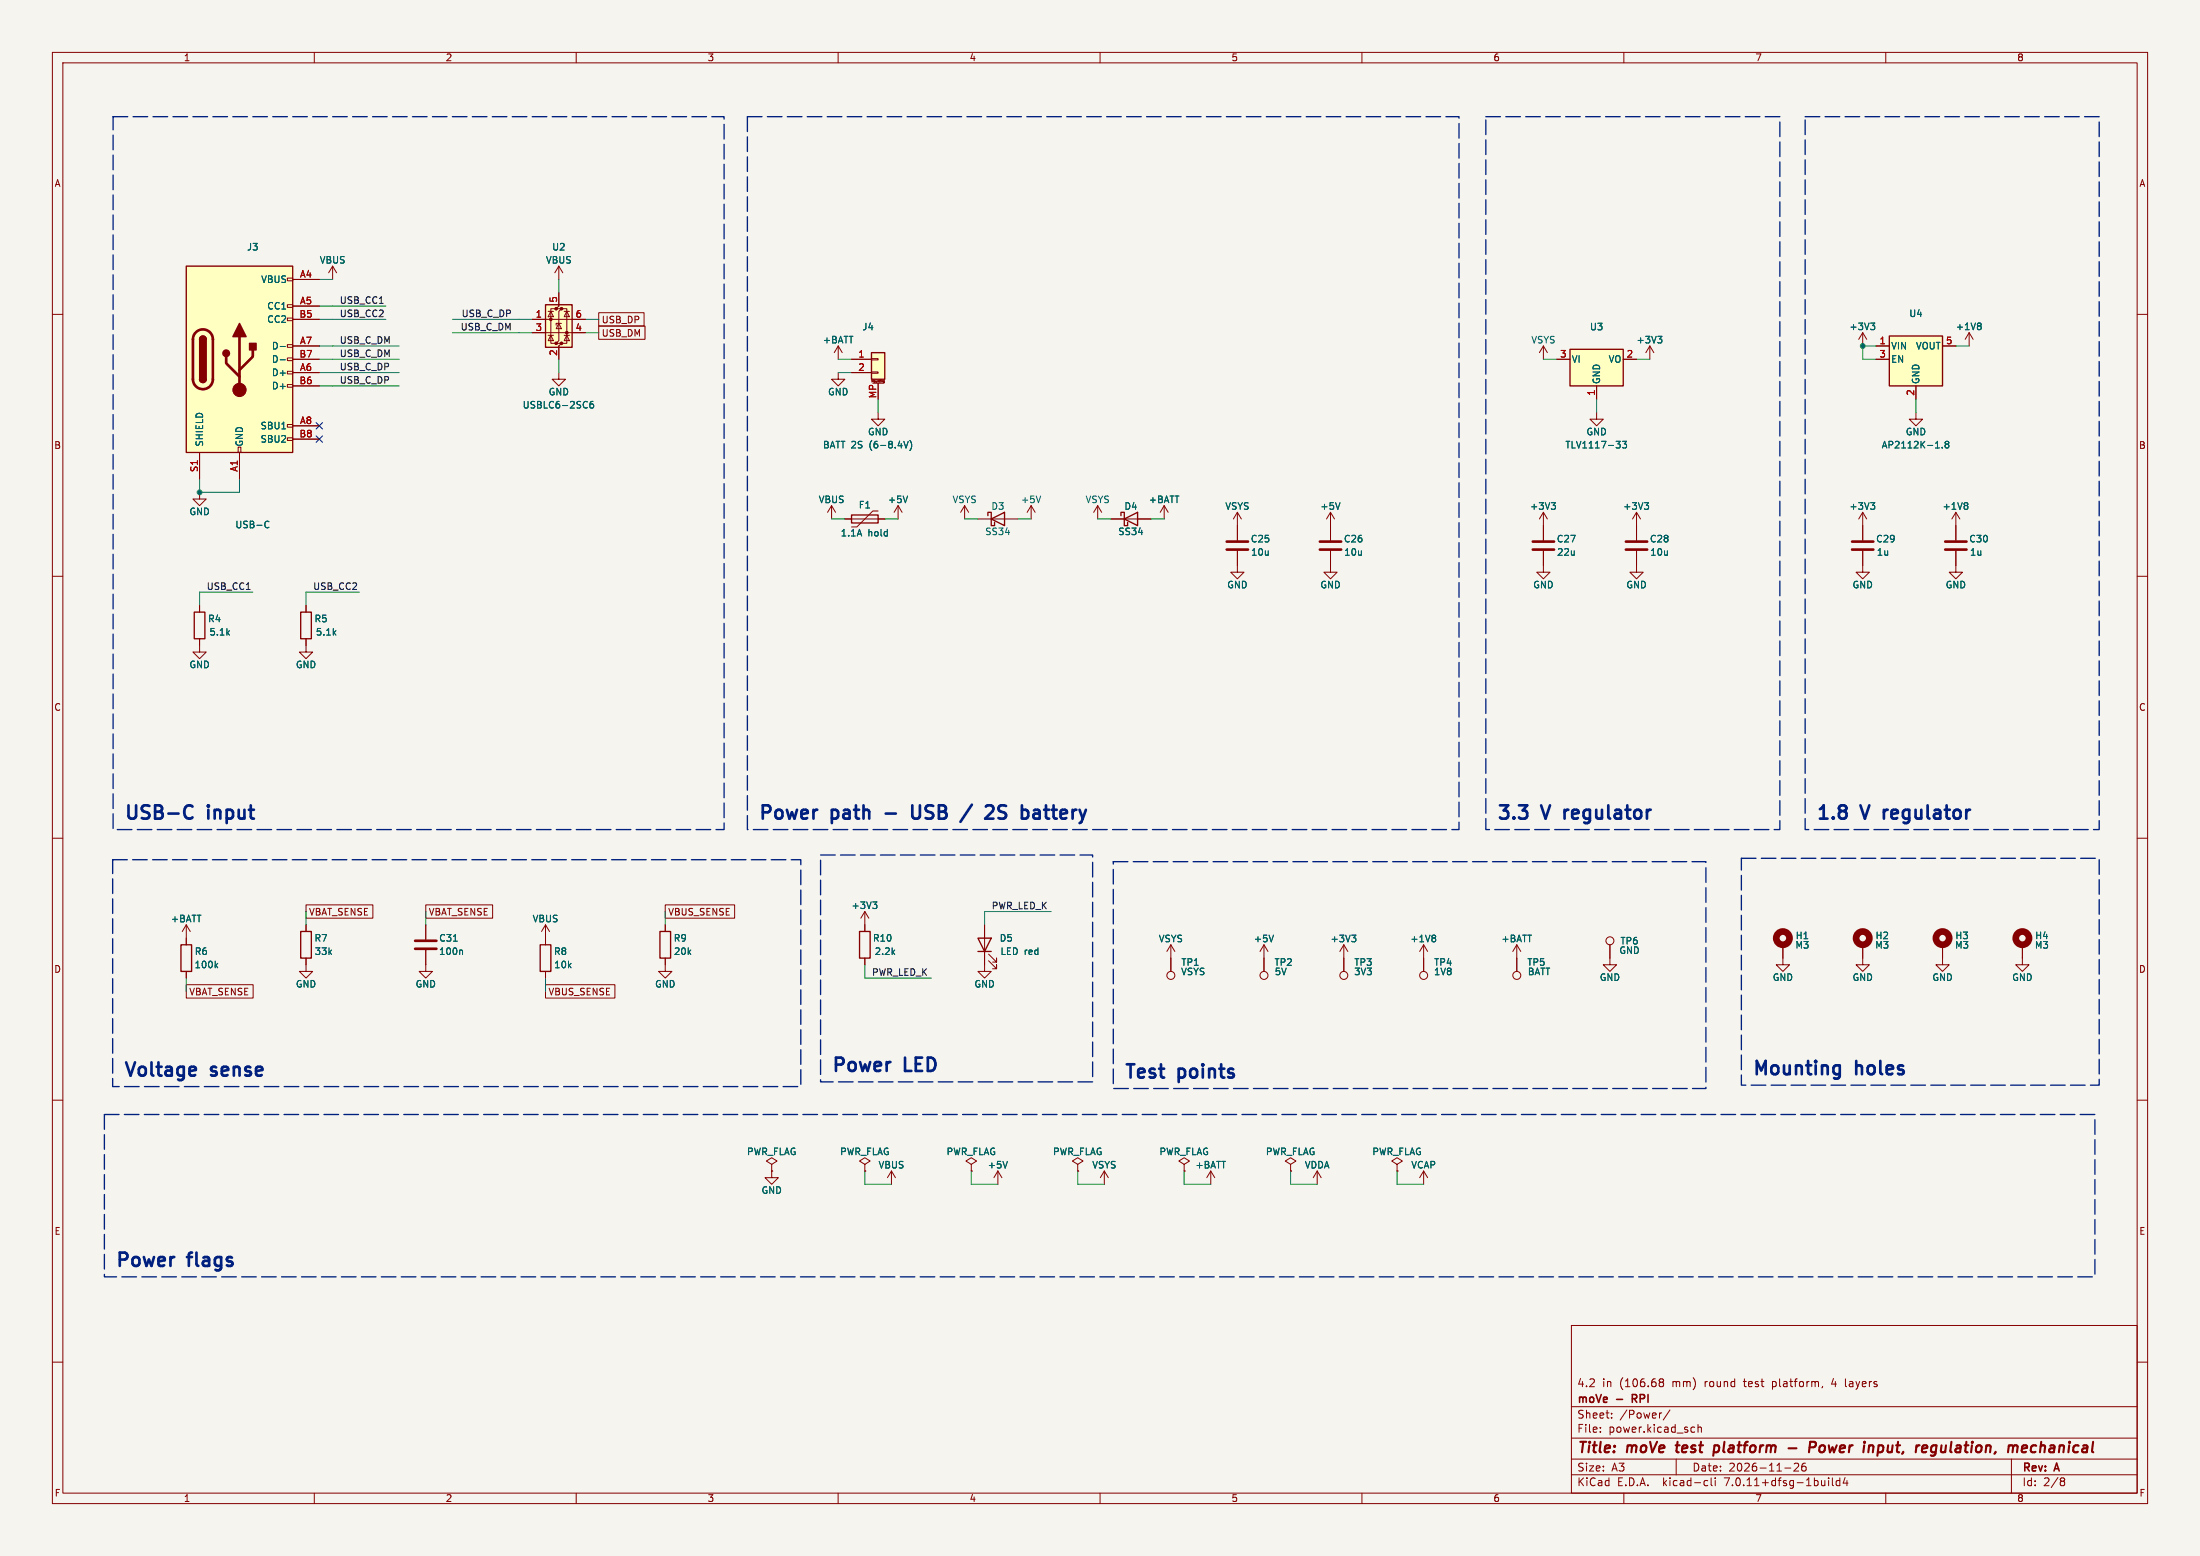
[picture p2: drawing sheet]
<svg xmlns="http://www.w3.org/2000/svg" width="420mm" height="297mm" viewBox="0 0 420 297" stroke-linecap="round" stroke-linejoin="round" font-family="sans-serif">
<path d="M0 0h420v297h-420z" fill="#f5f4ef" stroke="#f5f4ef" stroke-width=".19"/>
<g fill="none" stroke="#840000" stroke-width=".19">
<path d="M10 10h400v277h-400zM12 12h396v273h-396zM60 10v2M110 10v2M160 10v2M210 10v2M260 10v2M310 10v2M360 10v2M10 60h2M54.9 58.2h1v.5h-1zM54.9 53.1h1v.5h-1z"/>
<path d="M55.9 53.3h5.1M55.9 58.4h5.1M63.5 50.8l-.8 1.3M63.5 50.8v2.5M63.5 50.8l.8 1.3M104.6 59.4h1.1M105.2 59.4l.5 1.1h-1.1zM106.2 58.9h-1v6.6h1M106.7 55.9v2.5l-.5 .5h1l-.5 .5v5.6l-.5 .5h1l-.5 .5v2.6M106.7 50.8l-.8 1.3M106.7 50.8v2.5M106.7 50.8l.7 1.3"/>
<path d="M107.2 58.9h1v6.6h-1M107.7 59.4h1M108.2 59.4l.5 1.1h-1zM114.3 59.7h8.7v2.5h-8.7zM408 60h2M54.9 73.4h1v.5h-1zM54.9 70.9h1v.5h-1zM54.9 68.3h1v.5h-1zM54.9 65.8h1v.5h-1zM54.9 60.7h1v.5h-1zM55.9 68.6h5.1M55.9 66h5.1"/>
<path d="M55.9 71.1h5.1M55.9 61h5.1M55.9 73.7h5.1M101.6 63.5h10.2M101.6 61h10.2M104.6 64h1.1M105.2 64l.5 1h-1.1zM106.7 61.7l.5 1h-1zM106.7 71.1v1.3h1.2l-1.2 1.3-1.3-1.3h1.3M107.2 61.7h-1v.4M107.7 64h1M108.2 64l.5 1h-1z"/>
<path d="M114.3 62.2h8.8v2.6h-8.8zM160 71.1v1.3h1.3l-1.3 1.3-1.3-1.3h1.3M160 66l-.7 1.3M160 66v2.6M160 66l.8 1.3M162.6 68.6h3.8M162.6 71.1h3.8M166.4 71h1.2v.2h-1.2zM166.4 68.5h1.2v.2h-1.2zM166.6 73.2h2.1M167.6 78.7v1.3h1.3l-1.3 1.3-1.2-1.3h1.2M167.6 73.2v3"/>
<path d="M168.7 72.9h.1M168.8 72.7h-.1M168.8 72.7h.1M168.8 73l-.1 .1M168.8 72.7v.3M168.8 73h.1M168.8 72.9h.1M294.6 66v2.6M294.6 66l-.7 1.3M294.6 66l.8 1.3M297.2 68.6h2.5M304.8 78.7v1.3h1.3l-1.3 1.3-1.3-1.3h1.3"/>
<path d="M304.8 73.7v2.5M309.9 68.6h2.5M315 66l-.8 1.3M315 66v2.6M315 66l.7 1.3M355.6 63.5v2.5M355.6 63.5l-.8 1.3M355.6 63.5l.8 1.3M358.1 68.6h2.6M358.1 66h2.6M365.8 78.7v1.3h1.2l-1.2 1.3-1.3-1.3h1.3M365.8 73.7v2.5"/>
<path d="M370.8 66h2.6M375.9 63.5l-.7 1.3M375.9 63.5v2.5M375.9 63.5l.8 1.3M38.1 94v1.3h1.3l-1.3 1.2-1.3-1.2h1.3M38.1 86.4v5M45.5 85.3h.5v1.1h-.5zM45.7 86.4v5M54.9 83.6h1v.5h-1zM54.9 81h1v.5h-1zM55.9 81.3h5.1M55.9 83.8h5.1"/>
<path d="M158.7 96.5l-.7 1.3M158.7 96.5v2.6M158.7 96.5l.8 1.3M161.3 99.1h7.6M167.6 97.5h-1l-3 3.1h-1M171.4 96.5l-.7 1.3M171.4 96.5v2.6M171.4 96.5l.8 1.3M184.1 96.5l-.7 1.3M184.1 96.5v2.6M184.1 96.5l.8 1.3M186.7 99.1h7.6"/>
<path d="M196.8 96.5l-.7 1.3M196.8 96.5v2.6M196.8 96.5l.8 1.3M209.5 96.5l-.7 1.3M209.5 96.5v2.6M209.5 96.5l.8 1.3M212.1 99.1h7.6M222.2 96.5l-.7 1.3M222.2 96.5v2.6M222.2 96.5l.8 1.3M236.2 97.8v5.3M236.2 97.8l-.7 1.3"/>
<path d="M236.2 97.8l.8 1.3M254 97.8v5.3M254 97.8l-.8 1.3M254 97.8l.8 1.3M294.6 97.8l-.7 1.3M294.6 97.8v5.3M294.6 97.8l.8 1.3M312.4 97.8l-.7 1.3M312.4 97.8v5.3M312.4 97.8l.8 1.3M355.6 97.8v5.3M355.6 97.8l-.8 1.3"/>
<path d="M355.6 97.8l.8 1.3M373.4 97.8l-.8 1.3M373.4 97.8v5.3M373.4 97.8l.7 1.3M10 110h2M38.1 115.6v1.2M58.4 115.6v1.2M236.2 105.2v4h1.3l-1.3 1.3-1.3-1.3h1.3M254 105.2v4h1.3l-1.3 1.3-1.3-1.3h1.3M294.6 105.2v4h1.3l-1.3 1.3-1.2-1.3h1.2M312.4 105.2v4h1.3l-1.3 1.3-1.3-1.3h1.3M355.6 105.2v4h1.3l-1.3 1.3-1.3-1.3h1.3"/>
<path d="M373.4 105.2v4h1.2l-1.2 1.3-1.3-1.3h1.3M408 110h2M38.1 121.9v2.6h1.3l-1.3 1.2-1.3-1.2h1.3M58.4 121.9v2.6h1.3l-1.3 1.2-1.3-1.2h1.3M10 160h2M408 160h2M35.6 176.5v3.8M35.6 176.5l-.8 1.3M35.6 176.5l.7 1.3M58.4 172.7h12.8v2.6h-12.8zM58.4 176.5v1.3M81.3 172.7h12.7v2.6h-12.7z"/>
<path d="M81.3 176.5v2.8M104.1 176.5l-.7 1.3M104.1 176.5v3.8M104.1 176.5l.8 1.3M127 172.7h13.2v2.6h-13.2zM127 176.5v1.3M165.1 174v3.8M165.1 174l-.8 1.3M165.1 174l.8 1.3M188 176.5v8.9h1.2l-1.2 1.3-1.3-1.3h1.3M35.6 188h12.7v2.5h-12.7zM35.6 185.4v1.3"/>
<path d="M58.4 182.9v2.5h1.3l-1.3 1.3-1.3-1.3h1.3M81.3 181.4v4h1.2l-1.2 1.3-1.3-1.3h1.3M104.1 188h13.3v2.5h-13.3zM104.1 185.4v1.3M127 182.9v2.5h1.3l-1.3 1.3-1.3-1.3h1.3M165.1 182.9v1.3M188.7 183.4l1.5 1.5v-.7v.7h-.7M188.7 182.1l1.5 1.5v-.7v.7h-.7M223.5 180.3l-.7 1.3M223.5 180.3v5.1M223.5 180.3l.8 1.3M241.3 180.3v5.1"/>
<path d="M241.3 180.3l-.8 1.3M241.3 180.3l.8 1.3M256.5 180.3l-.7 1.3M256.5 180.3v5.1M256.5 180.3l.8 1.3M271.8 180.3v5.1M271.8 180.3l-.8 1.3M271.8 180.3l.7 1.3M289.6 180.3l-.8 1.3M289.6 180.3v5.1M289.6 180.3l.7 1.3M307.3 180.3v3.9h1.3l-1.3 1.2-1.2-1.2h1.2"/>
<path d="M340.4 180.3v3.9h1.2l-1.2 1.2-1.3-1.2h1.3M355.6 180.3v3.9h1.3l-1.3 1.2-1.3-1.2h1.3M370.8 180.3v3.9h1.3l-1.3 1.2-1.2-1.2h1.2M386.1 180.3v3.9h1.2l-1.2 1.2-1.3-1.2h1.3M10 210h2M408 210h2M147.3 222.2l1-.6-1-.6-1 .6 1 .6v1.3M147.3 223.5h.1M147.3 223.5v1.3h1.3l-1.3 1.3-1.3-1.3h1.3M165.1 222.2l1-.6-1-.6-1 .6 1 .6v1.3M165.1 223.5h.1M170.2 223.5l-.8 1.3"/>
<path d="M170.2 223.5v2.6M170.2 223.5l.7 1.3M185.4 222.2l1-.6-1-.6-1 .6 1 .6v1.3M185.4 223.5h.1M190.5 223.5l-.8 1.3M190.5 223.5v2.6M190.5 223.5l.8 1.3M205.7 222.2l1.1-.6-1.1-.6-1 .6 1 .6v1.3M205.7 223.5h.1M210.8 223.5l-.7 1.3M210.8 223.5v2.6M210.8 223.5l.8 1.3"/>
<path d="M226.1 222.2l1-.6-1-.6-1.1 .6 1.1 .6v1.3M226.1 223.5h.1M231.1 223.5l-.7 1.3M231.1 223.5v2.6M231.1 223.5l.8 1.3M246.4 222.2l1-.6-1-.6-1 .6 1 .6v1.3M246.4 223.5h.1M251.5 223.5l-.8 1.3M251.5 223.5v2.6M251.5 223.5l.7 1.3M266.7 222.2l1-.6-1-.6-1 .6 1 .6v1.3M266.7 223.5h.1"/>
<path d="M271.8 223.5l-.8 1.3M271.8 223.5v2.6M271.8 223.5l.7 1.3M10 260h2M300 253h108v32h-108zM408 260h2M300 278.5h108M300 274.5h108M300 268.5h108M305.5 273.2v.2M305.5 272.5v.1M307.7 270.5v.2"/>
<path d="M307.7 269.8v.1M316.9 263.8h.1M316.9 263.3l.4-.1 .2 .1 .1 .2-.3 .3M317 263.8h.3M317 263.8l-.1 .1M317.2 269.7l-.3 .1M317.3 263.8l.3 .3-.1 .4-.2 .2-.4-.1M318.8 269.1l-1.3 1.9M320 278.5v3M323.1 272.4l.4 .1M323.5 273.3l-.4 .1M324.2 272.5l.2-.1 .3 .1 .1 .9"/>
<path d="M324.2 271.9v1.5M342.5 279.4l.6-.1 .2 .1 .1 .3-1 1.1h1M344.7 279.3a.59 .59 0 0 0-.8 .6v.6l.2 .2 .4 .1 .2-.2 .1-.5-.1-.2h-.5l-.3 .2M347.9 264.6l-.1 .3M350 263.1l-.3 1.1h.9M352.3 263.2v1.3l.2 .2M384 278.5v6.5M60 285v2M110 285v2M160 285v2M210 285v2M260 285v2"/>
<path d="M300 281.5h108M310 285v2M325.6 282.6l.4 .1M326 283.5l-.4 .1M326.7 282.1v1.3l.2 .2M327.4 282.1v.1M327.4 282.6v1M340.7 280.2h1.2M349.1 282.1v.1M349.1 282.6v1M349.8 282.1v1.3l.2 .2M351.2 282.7l-.4-.1-.3 .3 .2 .6h.5"/>
<path d="M351.2 282.1v1.5M352.2 282l-.3 1.1h.9M352.6 282.6v1M360 285v2M393.6 282.1h.3l.3 .3-.3 .3M393.6 282.7h.3M393.9 282.7l.2 .2 .1 .4-.3 .3h-.3"/>
<circle cx="307.3" cy="179.6" r=".76"/>
<circle cx="223.5" cy="186.2" r=".76"/>
<circle cx="241.3" cy="186.2" r=".76"/>
<circle cx="256.5" cy="186.2" r=".76"/>
<circle cx="271.8" cy="186.2" r=".76"/>
<circle cx="289.6" cy="186.2" r=".76"/>
</g>
<g fill="none" stroke="#840000" stroke-width=".4">
<path d="M319.9 275.9h.7M320.3 275.2l-.3 1.7 .3 .3M327.2 277.1h.7M327.3 276h.8M327.3 275.9l-.2 2M341.4 276.4h1.6M345.5 276.3h.7a.55 .55 0 0 0 .5-.5 .55 .55 0 0 0-.4-.6h-.7l-.3 2M348.1 275.9a.62 .62 0 0 0-.7 .4v.7l.5 .2M358.5 277.1l.5 .1M358.6 275.9l-.2 2M359.2 275.9l-.6 .1M369.7 276a.66 .66 0 0 0-1 .3l-.1 .5 .2 .3h.7"/>
<path d="M369.7 275.9l-.2 1.6a.6 .6 0 0 1-.9 .3M386 276.5l1-.2-.1-.3-.5-.1-.4 .3v.9h.8M388.5 275.9a.66 .66 0 0 0-.8 .4v.7l.3 .2h.4"/>
</g>
<path d="M311.6 267h.6M312.2 266.2h-.6v1.5" fill="none" stroke="#840000" stroke-width=".3"/>
<g fill="none" stroke="#840000" stroke-width="1.3">
<circle cx="340.4" cy="179.1" r="1.27"/>
<circle cx="355.6" cy="179.1" r="1.27"/>
<circle cx="370.8" cy="179.1" r="1.27"/>
<circle cx="386.1" cy="179.1" r="1.27"/>
</g>
<g fill="none" stroke="#840000" stroke-width=".25">
<path d="M35.6 50.8h20.3v35.6h-20.3zM104.1 58.2h5.1v8.1h-5.1zM38.1 72.4a.64 .64 0 0 0 .6 .6 .64 .64 0 0 0 .7-.6M38.1 64.8a.64 .64 0 0 1 .6-.7 .64 .64 0 0 1 .7 .7M166.4 67.3h2.5v5.1h-2.5zM299.7 66.7h10.2v7h-10.2zM360.7 64.1h10.1v9.6h-10.1zM162.6 98.3h5v1.5h-5zM188.6 98.4v-.6h.6v2.5h.7v-.6M189.2 99.1l2.6-1.3v2.5zM214 98.4v-.6h.6v2.5h.7v-.6M214.6 99.1l2.6-1.3v2.5z"/>
<path d="M37.1 116.8h2v5.1h-2zM57.4 116.8h2v5.1h-2zM57.4 177.8h2v5.1h-2zM126 177.8h2v5.1h-2zM164.1 177.8h2v5.1h-2zM186.7 179.1h2.5l-1.2 2.5zM34.5 180.3h2.1v5.1h-2.1zM103.1 180.3h2.1v5.1h-2.1zM186.7 181.6h2.5"/>
</g>
<g fill="none" stroke="#006464" stroke-width=".19">
<path d="M53.5 66.1h1M53.5 68.7h1M113.2 76.6l-.4 .1a.85 .85 0 0 0 0 1.2l.5-.1v-.5l-.2-.2-.4 .1-.1 .1M316.5 64.2h.8l-.5 .5M317 64.7l.3 .2v.3l-.3 .3M357.1 61.7h.8l-.4 .4M357.7 62.1l.2 .3v.3l-.2 .2M378 61.7l.2 .2-.2 .3 .2 .2v.3l-.2 .2M50.8 99.5l.5 .1M172.5 84.2l.5 1.3 .4-1.3M173.3 94.7l-.5 1.2M173.7 84.1a1.46 1.46 0 0 1 0 1.9"/>
<path d="M198.7 94.7l-.5 1.2M255.8 95.9l-.4 1.3M296.2 95.9h.7l-.4 .5M296.7 96.4l.2 .3v.3l-.2 .2M308.5 84.2h.8l-.4 .5 .3 .1 .1 .5-.2 .2h-.4M309.7 84.2h.8l-.4 .5 .4 .1v.6l-.2 .1-.6-.1M313.9 95.9h.8l-.4 .5M314.5 96.4l.2 .3v.3l-.2 .2M357.1 95.9h.8l-.4 .5M357.7 96.4l.2 .3v.3l-.2 .2M369.5 85.5h.7M370.8 85.4v.1"/>
<path d="M371.6 84.8l-.3-.3 .3-.3 .3 .1 .1 .2-.2 .3M371.6 84.8l-.3 .2 .1 .4 .2 .1 .3-.1 .1-.1v-.3l-.2-.2M371.6 84.8h.2M375.4 95.9l.3 .3-.3 .3 .3 .2v.3l-.3 .2M51.3 100.6l-.5 .1M86.6 179.6h.7M166.6 172.1h.8l-.4 .5M167.2 172.6l.2 .3v.3l-.2 .2M243.1 178.5l-.4 1.3M258.1 178.5h.7l-.4 .5M258.6 179l.2 .2v.3l-.2 .3M273.8 178.5l.3 .2-.3 .3 .3 .3v.2l-.3 .3"/>
<path d="M41.2 184.2l.4 .5M41.6 183.9l-.5 .5M88.1 181.3l.2 .2v.7M192.3 221.7l-.4 1.2"/>
</g>
<g fill="none" stroke="#840000" stroke-width=".51">
<path d="M37.4 63.4a1.9 1.9 0 0 1 2.1-.4 1.9 1.9 0 0 1 1.1 1.8v7.6a1.91 1.91 0 0 1-1.9 1.9 1.91 1.91 0 0 1-1.9-1.9v-7.8l.2-.6zM43.2 68.1v1.2l2.5 2.6M45.7 64.3v10.1M48.3 66.8v1.3l-2.6 2.5M234.2 104.9h4.1M234.2 103.4h4.1M252 104.9h4M252 103.4h4M292.6 104.9h4.1M292.6 103.4h4.1M310.4 104.9h4.1M310.4 103.4h4.1"/>
<path d="M353.6 104.9h4M353.6 103.4h4M371.3 104.9h4.1M371.3 103.4h4.1M79.2 179.6h4.1M79.2 181.1h4.1"/>
</g>
<g fill="#ffffc2" stroke="#ffffc2" stroke-width=".19">
<path d="M299.7 66.7h10.2v7h-10.2z"/>
<path d="M360.7 64.1h10.1v9.6h-10.1z"/>
<path d="M166.4 67.3h2.5v5.1h-2.5z"/>
<path d="M104.1 58.2h5.1v8.1h-5.1z"/>
<path d="M35.6 50.8h20.3v35.6h-20.3z"/>
</g>
<g fill="#840000" stroke="#840000" stroke-width=".19">
<circle cx="105.2" cy="61" r=".25"/>
<circle cx="106.2" cy="65.5" r=".25"/>
<circle cx="106.2" cy="58.9" r=".25"/>
<circle cx="107.2" cy="65.5" r=".25"/>
<circle cx="107.2" cy="58.9" r=".25"/>
<circle cx="108.2" cy="63.5" r=".25"/>
<circle cx="45.7" cy="74.4" r="1.27"/>
</g>
<g fill="#840000" stroke="#840000" stroke-width=".25">
<path d="M38.1 72.4h1.3a.64 .64 0 0 1-.7 .6 .64 .64 0 0 1-.6-.6z"/>
<path d="M38.1 64.8h1.3v7.6h-1.3z"/>
<path d="M38.3 64.3a.64 .64 0 0 1 .7-.1 .64 .64 0 0 1 .4 .6h-1.3z"/>
<path d="M45.7 61.7l1.3 2.6h-2.6z"/>
<path d="M47.6 65.5h1.3v1.3h-1.3z"/>
<circle cx="43.2" cy="67.4" r=".63"/>
</g>
<g fill="none" stroke="#002080" stroke-width=".51">
<path d="M35.7 153.8a.89 .89 0 0 1 1 .2M36.7 156a.89 .89 0 0 1-1 .1M174.2 153.7v2.1l.4 .5 .8-.2M185.5 153.6l-2.1 3.3M189.2 153.7a.69 .69 0 0 1 .3 1.1l-1.4 1.5h1.5M190.6 156.1l1 .2M191.7 153.7h-.6a.62 .62 0 0 0-.5 .6 .62 .62 0 0 0 .5 .6l.5 .1M197.6 154.6h.5l.4 .3v1.4M198.5 156.1l-.9 .2M198.5 155.2l-.9 .1M298.7 154.6v1.7M298.8 154.8l-.1 .2"/>
<path d="M359.6 154.6v1.7M359.8 154.8l-.2 .2"/>
</g>
<path d="M21.6 22.3h116.6v136h-116.6v-136M142.7 22.3h135.8v136h-135.8v-136M283.6 22.3h56.2v136h-56.2v-136M344.6 22.3h56.1v136h-56.1v-136M21.5 164.1h131.4v43.3h-131.4v-43.3M156.6 163.2h52v43.3h-52v-43.3M212.5 164.5h113.2v43.3h-113.2v-43.3M332.4 163.8h68.3v43.3h-68.3v-43.3M19.9 212.7h380v31h-380v-31" fill="none" stroke="#002080" stroke-width=".25" stroke-dasharray="2.8 1"/>
<g fill="none" stroke="#009600" stroke-width=".19">
<path d="M61 58.4h12.7M61 53.3h2.5M106.7 53.3v2.6M61 71.1h15.2M61 66h15.2M61 73.7h15.2M61 68.6h15.2M61 61h12.7M86.4 63.5h15.2M86.4 61h15.2M106.7 68.6v2.5M111.8 63.5h2.5"/>
<path d="M111.8 61h2.5M160 71.1h2.6M160 68.6h2.6M167.6 76.2v2.5M294.6 68.6h2.6M304.8 76.2v2.5M312.4 68.6h2.6M358.1 66h-2.5v2.6h2.5M365.8 76.2v2.5M373.4 66h2.5M38.1 91.4v2.6h7.6v-2.6M158.7 99.1h2.6"/>
<path d="M168.9 99.1h2.5M184.1 99.1h2.6M194.3 99.1h2.5M209.5 99.1h2.6M219.7 99.1h2.5M48.3 113h-10.2v2.6M68.6 113h-10.2v2.6M58.4 174v2.5M81.3 174v2.5M127 174v2.5M200.7 174h-12.7v2.5M35.6 186.7v2.5"/>
<path d="M104.1 186.7v2.5M165.1 184.2v2.5h12.7M165.1 223.5v2.6h5.1M185.4 223.5v2.6h5.1M205.7 223.5v2.6h5.1M226.1 223.5v2.6h5M246.4 223.5v2.6h5.1M266.7 223.5v2.6h5.1"/>
</g>
<path d="M60.4 83.2l1.2 1.2M60.4 80.7l1.2 1.2M61.6 83.2l-1.2 1.2M61.6 80.7l-1.2 1.2" fill="none" stroke="#000084" stroke-width=".19"/>
<g fill="#009600" stroke="#009600" stroke-width=".19">
<circle cx="38.1" cy="94" r=".46"/>
<circle cx="355.6" cy="66" r=".46"/>
</g>
<g font-size="3.5" fill="#002080">
<text x="23.6" y="156.6">USB-C</text>
<text x="39.8" y="156.6">input</text>
<text x="144.7" y="156.6">Power</text>
<text x="158.9" y="156.6">path</text>
<text x="170.2" y="156.6">-</text>
<text x="176.3" y="156.6">USB</text>
<text x="186.8" y="156.6">/</text>
<text x="192.5" y="156.6">2S</text>
<text x="200.2" y="156.6">battery</text>
<text x="285.7" y="156.6">3.3</text>
<text x="294.6" y="156.6">V</text>
<text x="299.8" y="156.6">regulator</text>
<text x="346.6" y="156.6">1.8</text>
<text x="355.6" y="156.6">V</text>
<text x="360.7" y="156.6">regulator</text>
<text x="23.5" y="205.7">Voltage</text>
<text x="40.5" y="205.7">sense</text>
<text x="158.6" y="204.8">Power</text>
<text x="172.8" y="204.8">LED</text>
<text x="214.5" y="206">Test</text>
<text x="225.1" y="206">points</text>
<text x="334.4" y="205.4">Mounting</text>
<text x="354.4" y="205.4">holes</text>
<text x="21.9" y="242">Power</text>
<text x="36.1" y="242">flags</text>
</g>
<g font-size="2.8" fill="#840000">
<text x="301" y="277.9">Title:</text>
<text x="310.6" y="277.9">moVe</text>
<text x="320.9" y="277.9">test</text>
<text x="328.8" y="277.9">platform</text>
<text x="348.6" y="277.9">Power</text>
<text x="359.8" y="277.9">input,</text>
<text x="370.6" y="277.9">regulation,</text>
<text x="389" y="277.9">mechanical</text>
</g>
<g font-size="2.1" fill="#840000">
<text x="301" y="268.2">moVe</text>
<text x="301" y="265">4.2</text>
<text x="305.9" y="265">in</text>
<text x="308.7" y="268.2">-</text>
<text x="309.2" y="265">(106.68</text>
<text x="312.3" y="268.2">RPI</text>
<text x="319.4" y="265">mm)</text>
<text x="325.7" y="265">round</text>
<text x="333.3" y="265">test</text>
<text x="338.9" y="265">platform,</text>
<text x="350.4" y="265">4</text>
<text x="353.1" y="265">layers</text>
<text x="301" y="273.7">File:</text>
<text x="301" y="271">Sheet:</text>
<text x="307.1" y="273.7">power.kicad_sch</text>
<text x="309.2" y="271">/Power/</text>
<text x="301" y="281.1">Size:</text>
<text x="307.6" y="281.1">A3</text>
<text x="323" y="281.1">Date:</text>
<text x="330" y="281.1">2026-11-26</text>
<text x="386" y="281.3">Rev:</text>
<text x="392.4" y="281.3">A</text>
<text x="301" y="283.9">KiCad</text>
<text x="308.7" y="283.9">E.D.A.</text>
<text x="317.6" y="283.9">kicad-cli</text>
<text x="329.5" y="283.9">7.0.11+dfsg-1build4</text>
<text x="386" y="283.9">Id:</text>
<text x="390.1" y="283.9">2/8</text>
</g>
<g font-size="1.8" fill="#840000">
<text x="35" y="11.9">1</text>
<text x="85" y="11.9">2</text>
<text x="135" y="11.9">3</text>
<text x="185" y="11.9">4</text>
<text x="235" y="11.9">5</text>
<text x="285" y="11.9">6</text>
<text x="335" y="11.9">7</text>
<text x="385" y="11.9">8</text>
<text x="10.3" y="35.9">A</text>
<text x="408.3" y="35.9">A</text>
<text x="114.8" y="61.9">USB_DP</text>
<text x="114.8" y="64.5">USB_DM</text>
<text x="10.3" y="85.9">B</text>
<text x="408.2" y="85.9">B</text>
<text x="10.3" y="135.9">C</text>
<text x="408.2" y="135.9">C</text>
<text x="58.9" y="174.9">VBAT_SENSE</text>
<text x="81.8" y="174.9">VBAT_SENSE</text>
<text x="127.5" y="174.9">VBUS_SENSE</text>
<text x="10.3" y="185.9">D</text>
<text x="408.2" y="185.9">D</text>
<text x="36" y="190.2">VBAT_SENSE</text>
<text x="104.6" y="190.2">VBUS_SENSE</text>
<text x="10.3" y="235.9">E</text>
<text x="408.3" y="235.9">E</text>
<text x="10.3" y="285.9">F</text>
<text x="35" y="286.9">1</text>
<text x="85" y="286.9">2</text>
<text x="135" y="286.9">3</text>
<text x="185" y="286.9">4</text>
<text x="235" y="286.9">5</text>
<text x="285" y="286.9">6</text>
<text x="335" y="286.9">7</text>
<text x="385" y="286.9">8</text>
<text x="408.3" y="285.9">F</text>
</g>
<g font-size="1.8" fill="#006464">
<text x="47.1" y="48">J3</text>
<text x="60.9" y="50.5">VBUS</text>
<text x="104.1" y="50.5">VBUS</text>
<text x="105.3" y="48">U2</text>
<text x="49.8" y="54.2">VBUS</text>
<text x="50.9" y="59.3">CC1</text>
<text x="50.9" y="61.8">CC2</text>
<text x="157" y="65.8">+BATT</text>
<text x="164.5" y="63.3">J4</text>
<text x="292.2" y="65.8">VSYS</text>
<text x="303.4" y="63.3">U3</text>
<text x="312.3" y="65.8">+3V3</text>
<text x="353" y="63.2">+3V3</text>
<text x="364.4" y="60.7">U4</text>
<text x="373.3" y="63.2">+1V8</text>
<text x="51.8" y="72">D+</text>
<text x="51.8" y="66.9">D-</text>
<text x="51.8" y="69.4">D-</text>
<text x="300" y="69.4">VI</text>
<text x="307" y="69.4">VO</text>
<text x="360.9" y="66.9">VIN</text>
<text x="360.9" y="69.4">EN</text>
<text x="365.7" y="66.9">VOUT</text>
<text x="51.8" y="74.5">D+</text>
<text x="104.6" y="75.7">GND</text>
<text x="158" y="75.7">GND</text>
<text x="305.7" y="73.4" transform="rotate(-90 305.7 73.4)">GND</text>
<text x="366.6" y="73.4" transform="rotate(-90 366.6 73.4)">GND</text>
<text x="49.6" y="82.1">SBU1</text>
<text x="99.7" y="78.2">USBLC6-2SC6</text>
<text x="165.6" y="83.3">GND</text>
<text x="302.8" y="83.3">GND</text>
<text x="363.7" y="83.3">GND</text>
<text x="39" y="85.3" transform="rotate(-90 39 85.3)">SHIELD</text>
<text x="46.6" y="85.3" transform="rotate(-90 46.6 85.3)">GND</text>
<text x="49.6" y="84.7">SBU2</text>
<text x="157" y="85.8">BATT 2S</text>
<text x="166.1" y="85.8">(6-8.4V)</text>
<text x="298.7" y="85.8">TLV1117-33</text>
<text x="359.1" y="85.8">AP2112K-1.8</text>
<text x="36.1" y="98.5">GND</text>
<text x="44.8" y="101">USB-C</text>
<text x="156.2" y="96.2">VBUS</text>
<text x="163.8" y="97.2">F1</text>
<text x="169.4" y="96.2">+5V</text>
<text x="181.8" y="96.2">VSYS</text>
<text x="189.2" y="97.5">D3</text>
<text x="194.8" y="96.2">+5V</text>
<text x="207.2" y="96.2">VSYS</text>
<text x="214.6" y="97.5">D4</text>
<text x="219.2" y="96.2">+BATT</text>
<text x="233.8" y="97.5">VSYS</text>
<text x="252" y="97.5">+5V</text>
<text x="292" y="97.5">+3V3</text>
<text x="309.8" y="97.5">+3V3</text>
<text x="353" y="97.5">+3V3</text>
<text x="370.7" y="97.5">+1V8</text>
<text x="160.4" y="102.6">1.1A</text>
<text x="165.7" y="102.6">hold</text>
<text x="188" y="102.3">SS34</text>
<text x="213.4" y="102.3">SS34</text>
<text x="238.7" y="103.7">C25</text>
<text x="238.7" y="106.3">10u</text>
<text x="256.5" y="103.7">C26</text>
<text x="256.5" y="106.3">10u</text>
<text x="297.1" y="103.7">C27</text>
<text x="297.2" y="106.3">22u</text>
<text x="314.9" y="103.7">C28</text>
<text x="314.9" y="106.3">10u</text>
<text x="358.1" y="103.7">C29</text>
<text x="358.2" y="106.3">1u</text>
<text x="375.8" y="103.7">C30</text>
<text x="376" y="106.3">1u</text>
<text x="234.2" y="112.5">GND</text>
<text x="252" y="112.5">GND</text>
<text x="292.6" y="112.5">GND</text>
<text x="310.4" y="112.5">GND</text>
<text x="353.6" y="112.5">GND</text>
<text x="371.3" y="112.5">GND</text>
<text x="39.6" y="119">R4</text>
<text x="59.9" y="119">R5</text>
<text x="39.9" y="121.5">5.1k</text>
<text x="60.2" y="121.5">5.1k</text>
<text x="36.1" y="127.7">GND</text>
<text x="56.4" y="127.7">GND</text>
<text x="162.5" y="173.7">+3V3</text>
<text x="32.5" y="176.2">+BATT</text>
<text x="59.9" y="179.9">R7</text>
<text x="83.7" y="179.9">C31</text>
<text x="101.6" y="176.2">VBUS</text>
<text x="128.5" y="179.9">R9</text>
<text x="166.5" y="179.9">R10</text>
<text x="190.8" y="179.9">D5</text>
<text x="342.7" y="179.5">H1</text>
<text x="357.9" y="179.5">H2</text>
<text x="373.2" y="179.5">H3</text>
<text x="388.4" y="179.5">H4</text>
<text x="37" y="185">100k</text>
<text x="37.1" y="182.5">R6</text>
<text x="60" y="182.5">33k</text>
<text x="83.7" y="182.5">100n</text>
<text x="105.7" y="182.5">R8</text>
<text x="105.7" y="185">10k</text>
<text x="128.6" y="182.5">20k</text>
<text x="166.9" y="182.5">2.2k</text>
<text x="190.9" y="182.5">LED red</text>
<text x="221.1" y="180.1">VSYS</text>
<text x="225.4" y="184.5">TP1</text>
<text x="239.3" y="180.1">+5V</text>
<text x="243.2" y="184.5">TP2</text>
<text x="253.9" y="180.1">+3V3</text>
<text x="258.5" y="184.5">TP3</text>
<text x="269.1" y="180.1">+1V8</text>
<text x="273.7" y="184.5">TP4</text>
<text x="286.5" y="180.1">+BATT</text>
<text x="291.5" y="184.5">TP5</text>
<text x="309" y="182.3">GND</text>
<text x="309.3" y="180.5">TP6</text>
<text x="342.6" y="181.3">M3</text>
<text x="357.9" y="181.3">M3</text>
<text x="373.1" y="181.3">M3</text>
<text x="388.4" y="181.3">M3</text>
<text x="56.4" y="188.7">GND</text>
<text x="79.2" y="188.7">GND</text>
<text x="125" y="188.7">GND</text>
<text x="185.9" y="188.7">GND</text>
<text x="225.4" y="186.3">VSYS</text>
<text x="243.3" y="186.3">5V</text>
<text x="258.4" y="186.3">3V3</text>
<text x="273.7" y="186.3">1V8</text>
<text x="291.6" y="186.3">BATT</text>
<text x="305.3" y="187.4">GND</text>
<text x="338.3" y="187.4">GND</text>
<text x="353.6" y="187.4">GND</text>
<text x="368.8" y="187.4">GND</text>
<text x="384" y="187.4">GND</text>
<text x="142.5" y="220.7">PWR_FLAG</text>
<text x="160.3" y="220.7">PWR_FLAG</text>
<text x="180.6" y="220.7">PWR_FLAG</text>
<text x="200.9" y="220.7">PWR_FLAG</text>
<text x="221.2" y="220.7">PWR_FLAG</text>
<text x="241.6" y="220.7">PWR_FLAG</text>
<text x="261.9" y="220.7">PWR_FLAG</text>
<text x="167.6" y="223.2">VBUS</text>
<text x="188.5" y="223.2">+5V</text>
<text x="208.4" y="223.2">VSYS</text>
<text x="228.1" y="223.2">+BATT</text>
<text x="249" y="223.2">VDDA</text>
<text x="269.3" y="223.2">VCAP</text>
<text x="145.3" y="228.1">GND</text>
</g>
<g font-size="1.8" fill="#a90000">
<text x="57.2" y="53.1">A4</text>
<text x="57.2" y="58.2">A5</text>
<text x="106.4" y="57.9" transform="rotate(-90 106.4 57.9)">5</text>
<text x="57.1" y="60.7">B5</text>
<text x="57.2" y="65.8">A7</text>
<text x="102.2" y="60.7">1</text>
<text x="102.2" y="63.2">3</text>
<text x="109.8" y="63.2">4</text>
<text x="109.8" y="60.7">6</text>
<text x="358.7" y="65.8">1</text>
<text x="371.4" y="65.8">5</text>
<text x="57.1" y="68.3">B7</text>
<text x="57.2" y="70.9">A6</text>
<text x="106.4" y="68" transform="rotate(-90 106.4 68)">2</text>
<text x="163.8" y="68.3">1</text>
<text x="163.8" y="70.9">2</text>
<text x="297.7" y="68.3">3</text>
<text x="310.4" y="68.3">2</text>
<text x="358.7" y="68.3">3</text>
<text x="57.1" y="73.4">B6</text>
<text x="167.4" y="76.1" transform="rotate(-90 167.4 76.1)">MP</text>
<text x="304.5" y="75.6" transform="rotate(-90 304.5 75.6)">1</text>
<text x="365.5" y="75.6" transform="rotate(-90 365.5 75.6)">2</text>
<text x="57.1" y="83.6">B8</text>
<text x="57.2" y="81">A8</text>
<text x="37.8" y="90.2" transform="rotate(-90 37.8 90.2)">S1</text>
<text x="45.5" y="90.2" transform="rotate(-90 45.5 90.2)">A1</text>
</g>
<g font-size="1.8" fill="#0f0f0f">
<text x="64.8" y="58.1">USB_CC1</text>
<text x="64.8" y="60.6">USB_CC2</text>
<text x="64.8" y="65.7">USB_C_DM</text>
<text x="87.9" y="63.2">USB_C_DM</text>
<text x="88" y="60.6">USB_C_DP</text>
<text x="64.8" y="70.8">USB_C_DP</text>
<text x="64.8" y="68.2">USB_C_DM</text>
<text x="64.8" y="73.3">USB_C_DP</text>
<text x="39.4" y="112.7">USB_CC1</text>
<text x="59.7" y="112.7">USB_CC2</text>
<text x="189.2" y="173.6">PWR_LED_K</text>
<text x="166.4" y="186.3">PWR_LED_K</text>
</g>
<text font-size=".5" fill="#840000" x="166.3" y="73">Mounting</text>
</svg>
